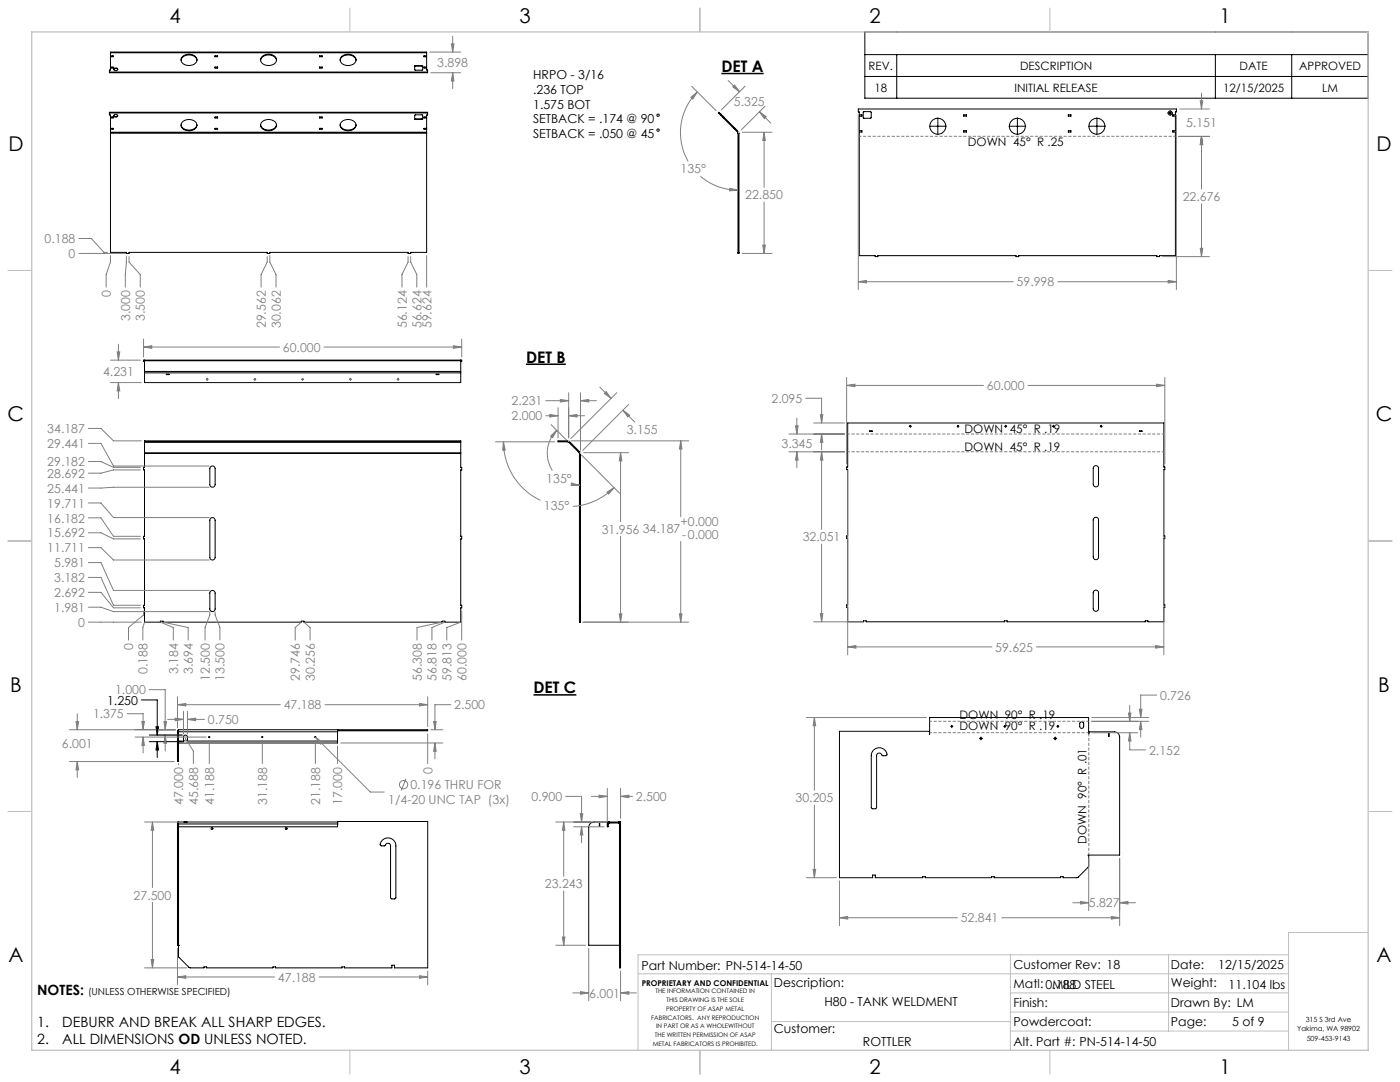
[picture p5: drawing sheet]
<svg xmlns="http://www.w3.org/2000/svg" width="559mm" height="432mm" viewBox="0 0 559 432" stroke-linecap="round" stroke-linejoin="round" font-family="sans-serif">
<g fill="none" stroke="#000" stroke-width=".4">
<path d="M345.2 12.7h200.9v26.5h-200.9zM43.7 28.8h127M44.1 21.1v-.3h126.2v.3M44.1 26.7h1.1v.4h-1.1v.8h-.4v1.1h127v-1.1h-.4v-.8h-1.1v-.4h1.1M44.1 21.1v1.4h1.1M44.1 22.3h1.1v.3h-1.1v4.4h1.1M44.1 21.1h126.2M45.4 27.8a.89 .89 0 0 1 1.6 0M45.6 27.2a.69 .69 0 0 1 1.1-.1 .69 .69 0 0 1-.1 1 .68 .68 0 0 1-.9 .1 .68 .68 0 0 1-.1-1zM72.3 24a3.4 3.4 0 0 1 3.1-2.1 3.4 3.4 0 0 1 3.2 2.1M73 22.5a3.5 3.5 0 0 1 5.6 1.4 3.5 3.5 0 0 1-5.9 1.2 1.77 1.77 0 0 1 .3-2.6zM85.8 22.3h1.1v.3h-1.1z"/>
<path d="M85.8 26.7h1.1v.4h-1.1zM85.8 27h1.1M85.8 22.5h1.1M104 24a3.4 3.4 0 0 1 3.2-2.1 3.4 3.4 0 0 1 3.1 2.1M104.7 22.5a3.5 3.5 0 0 1 5.6 1.4 3.5 3.5 0 0 1-5.8 1.2 1.77 1.77 0 0 1 .2-2.6zM127.5 22.3h1.1v.3h-1.1zM127.5 26.7h1.1v.4h-1.1zM127.5 27h1.1M127.5 22.5h1.1M135.8 24a3.4 3.4 0 0 1 3.1-2.1 3.4 3.4 0 0 1 3.2 2.1M136.5 22.5a3.5 3.5 0 0 1 5.6 1.4 3.5 3.5 0 0 1-5.9 1.2 1.77 1.77 0 0 1 .3-2.6zM165.8 26.1l-.3 .2 .2 1.7h2.9l.1-1.7-.2-.2"/>
<path d="M165.8 26.4l-.3 .2M165.8 26.1v.3M165.8 26.1h2.7M165.8 26.4h2.7M168.5 26.4l.2 .2M168.5 26.1v.3M170.3 22.3h-1.1v.3h1.1v4.4h-1.1M170.3 21.1v1.4h-1.1M345.2 21.8h200.9M345.2 30.5h200.9M357.9 21.8v17.4M485.1 21.8v17.4"/>
<path d="M515.6 21.8v17.4M43.7 45.1h127M44.1 52.8v.4M44.1 47.1h1.1v-.4h-1.1v-.8h-.4v-1.1h127v1.1h-.4v.8h-1.1v.4h1.1M44.1 53.2v47.5h6.3v.4h1.1v-.4h55.1v.4h1.1v-.4h55.2v.4h1v-.4h6.4v-47.5M44.1 51.2h1.1v.4h-1.1M44.1 52.8h126.2M44.1 51.3h1.1M44.1 53.2h126.2M45.2 46.8h-1.1v6M45.4 46.1a.93 .93 0 0 0 1.6 0M45.5 45.9a.69 .69 0 0 1 1.1-.3 .69 .69 0 0 1 0 1.1 .69 .69 0 0 1-.9 0 .69 .69 0 0 1-.2-.8z"/>
<path d="M72.3 49.8a3.4 3.4 0 0 0 3.1 2.1 3.4 3.4 0 0 0 3.2-2.1M72.7 48.8a3.6 3.6 0 0 1 5.9 1 3.3 3.3 0 0 1-5.1 1.9 1.84 1.84 0 0 1-.8-2.9zM85.8 46.7h1.1v.4h-1.1zM85.8 51.2h1.1v.4h-1.1zM85.8 46.8h1.1M85.8 51.3h1.1M104 49.8a3.4 3.4 0 0 0 3.2 2.1 3.4 3.4 0 0 0 3.1-2.1M104.5 48.8a3.6 3.6 0 0 1 5.8 1 3.3 3.3 0 0 1-5.1 1.9 1.84 1.84 0 0 1-.7-2.9zM127.5 46.7h1.1v.4h-1.1zM127.5 51.2h1.1v.4h-1.1zM127.5 46.8h1.1M127.5 51.3h1.1"/>
<path d="M135.8 49.8a3.4 3.4 0 0 0 3.1 2.1 3.4 3.4 0 0 0 3.2-2.1M136.2 48.8a3.6 3.6 0 0 1 5.9 1 3.3 3.3 0 0 1-5.1 1.9 1.84 1.84 0 0 1-.8-2.9zM165.5 47.2l.3 .2M165.8 47.7l-.3-.1 .2-1.8 3 .1v1.7l-.2 .1M165.8 47.7h2.7M165.8 47.4v.3M165.8 47.4h2.7M168.5 47.4v.3M168.7 47.2l-.2 .2M169.2 46.8h1.1v6M169.2 51.3h1.1M170.3 52.8v.4"/>
<path d="M170.3 51.2h-1.1v.4h1.1M287.5 45.9l.9 .8M287.8 45.6l-.8-.8-.3 .3 .8 .8M287.8 45.6l-.3 .3M287.8 45.6l.8 .8M288.4 46.7l.3 .4M288.6 46.4l-.2 .3M288.6 46.4l.4 .4M288.7 47.1l4.1 4.1M289 46.8l-.3 .3M289 46.8l4.1 4.1M292.8 51.2l.4 .4"/>
<path d="M293.1 50.9l-.3 .3M293.1 50.9l.4 .4M293.2 51.6l1.2 1.2M293.5 51.3l-.3 .3M293.5 51.3l1.2 1.2M294.4 52.8l.2 .4M294.6 53.2h.4M294.6 53.2v47.9h.4v-47.9M294.7 52.5l.3 .7M294.7 52.5l-.3 .3M342.6 43.5h126.9l-.3 2.3h-1.1v.6h1.1v5.8h-1.1v.5h1.1v49.3h-6.4v.4h-1v-.4h-55.2v.4h-1v-.4h-55.2v.4h-1.1v-.4h-6.3v-49.3h1v-.5h-1v-5.8h1v-.6h-1zM344.6 44.7h3.1v2.4l-3 .1z"/>
<path d="M370.9 50.4h3M374.1 50.4h.4M374.3 47v3M374.3 50.2v.4M374.3 50.8v3M374.8 50.4h2.9M384.7 45.8h1v.6h-1zM384.7 52.2h1v.5h-1zM402.7 50.4h3M405.9 50.4h.4M406.1 47v3M406.1 50.2v.4"/>
<path d="M406.1 50.8v3M406.5 50.4h3M426.4 45.8h1.1v.6h-1.1zM426.4 52.2h1.1v.5h-1.1zM434.4 50.4h3M437.6 50.4h.4M437.8 47v3M437.8 50.2v.4M437.8 50.8v3M438.3 50.4h2.9M466.1 45.1h.5M466.8 45.1h.5"/>
<path d="M467 44.1v.6M467 44.9v.4M467 45.5v.6M467.5 45.1h.6M294.6 100.7h.4M57.7 148.2v.6M57.7 143.7v.3M57.7 148.8v3.9h126.2v-3.9M57.7 144v4.2M57.7 144.1h-.4v-.4h127v.4h-.4M57.7 148.2h126.2M57.7 148.8h126.2"/>
<path d="M57.7 144h126.2M66.4 149.4l1.1 .1zM174.1 149.4l1.1 .1zM183.9 148.2v.6M183.9 143.7v.3M183.9 144v4.2M57.7 176.3v.1M57.7 176.3h126.2M57.7 176.3v-.4h126.2v.4M57.7 176.4v4.3M57.7 176.4h126.2M183.9 176.3v.1"/>
<path d="M183.9 176.4v4.3M226.7 176.3l.2 .1M226.7 175.9l.5 .2M226.7 175.9h-4v.4h4M226.7 175.9v.4M226.9 176.4l4.3 4.3M227.2 176.1l-.3 .3M227.2 176.1l4.3 4.3M338.3 168.8h126.2v17.6h.4v1h-.4v26.5h.4v1h-.4v26.5h.4v1.1h-.4v5.6h-6.3v-.3h-1.1v.3h-55.1v-.3h-1.1v.3h-55.1v-.3h-1.1v.3h-6.4v-5.6h-.4v-1.1h.4v-26.5h-.4v-1h.4v-26.5h-.4v-1h.4zM347.1 172l1 .1zM362.9 170.1h.8M363.3 169.7v.8"/>
<path d="M382 170.1h.8M382.4 169.7v.8M401 170.1h.8M401.4 169.7v.8M420.1 170.1h.8M420.5 169.7v.8M439.1 170.1h.8M439.5 169.7v.8M454.8 172l1 .1zM57.7 180.7v.3M57.7 181v5.5h-.4v1h.4v26.5h-.4v1.1h.4v26.4h-.4v1.1h.4v5.7h6.3v-.4h1.1v.4h55.2v-.4h1v.4h55.2v-.4h1.1v.4h6.3v-5.7h.4v-1.1h-.4v-26.4h.4v-1.1h-.4v-26.5h.4v-1h-.4v-5.5M57.7 180.7h126.2"/>
<path d="M57.7 181h126.2M84 186.3a1.06 1.06 0 0 1 1.2-.3 1.06 1.06 0 0 1 .7 1v6.4a1.06 1.06 0 0 1-1.1 1 1.06 1.06 0 0 1-1.1-1v-6.5zM183.9 180.7v.3M231.2 180.7l.1 .3M231.3 181h.4M231.3 181v67.3h.4v-67.3M231.3 187.5h.4M231.3 186.5h.4M231.5 180.4l.2 .6M231.5 180.4l-.3 .3M436.7 186.1a1.05 1.05 0 0 1 1.2-.2 1.05 1.05 0 0 1 .6 1v6.4a1.06 1.06 0 0 1-1.1 1 1.06 1.06 0 0 1-1-1v-6.4zM84 206.9a1.06 1.06 0 0 1 1.2-.3 1.06 1.06 0 0 1 .7 1v14.8a1.06 1.06 0 0 1-1.1 1.1 1.06 1.06 0 0 1-1.1-1.1v-14.9z"/>
<path d="M231.3 214h.4M231.3 215.1h.4M436.7 206.7a1.05 1.05 0 0 1 1.2-.2 1.05 1.05 0 0 1 .6 1v14.8a1.06 1.06 0 0 1-1.1 1 1.06 1.06 0 0 1-1-1v-14.8zM84.1 235.9a1.05 1.05 0 0 1 1.2-.2 1.05 1.05 0 0 1 .6 1v6.3a1.06 1.06 0 0 1-1.1 1.1 1.06 1.06 0 0 1-1.1-1.1v-6.5zM436.7 235.7a1.05 1.05 0 0 1 1.2-.1 1.05 1.05 0 0 1 .6 .9v6.4a1.06 1.06 0 0 1-1.1 1 1.06 1.06 0 0 1-1-1v-6.4zM231.3 242.6h.4M231.3 241.5h.4M56.4 279.3h6.4v14M59.6 296h13.1M59.6 293.3h13.1M62.3 290.1h1l-.5 3.2zM62.8 296l.5 3.3h-1z"/>
<path d="M62.8 296v6.3M70.8 291.7v10.1M70.8 291.7h.4M71.2 291.2v.1M71.2 291.7v10.1M71.2 291.2h99.5v.4h-35.9M71.3 291.2v.8h63.4M71.3 291.2l-.5 .5M71.3 291.6l-.1 .1M73.4 295.7l-.2-1.6a.79 .79 0 0 1 .8-.8 .79 .79 0 0 1 .8 .8l-.2 1.6M73.4 295.7l.5 .3 .7-.3M73.4 295.7h1.2"/>
<path d="M73.4 295.7h-2.1v.8h63.4v-.8M74.6 295.7h60.1M134.7 291.6h.1M134.7 292v3.7M134.8 291.6l-.1-.4v.8M348.8 299.3a2.98 2.98 0 0 1 3.3-.7 2.98 2.98 0 0 1 1.8 2.8h-1.8a1.1 1.1 0 0 0-1.2-.9 1.1 1.1 0 0 0-1 1.1v20.6l-.5 .6h-1.2l-.4-.5v-21.1zM371 291.9h-35.9v58.4h13.2v-1.1h1.1v1.1h18.9v-.4h1v.4h26.5v-.4h1v.4h26.5v-.4h1.1v.4h5.5l4.5-4.3 .2-4.7M371.1 293h.1M371.1 293v-6.7h63.4v6.5l.1-.7h10.2a2.1 2.1 0 0 1 2.1 2.1v47l-12.6 .1M379.5 289.9h.8M379.9 289.5v.8M390.9 294.7h.2"/>
<path d="M391.3 294.7h.5M391.5 294.1v.2M391.5 294.5v.4M391.5 295.1v.2M392 294.7h.1M400.6 289.9h.9M401.1 289.5v.8M420.6 294.7h.2M421 294.7h.4M421.2 294.1v.2M421.2 294.5v.4M421.2 295.1v.2"/>
<path d="M421.6 294.7h.1M421.8 289.9h.9M422.2 289.5v.8M431.2 288.3a.78 .78 0 0 1 .8-.2 .78 .78 0 0 1 .5 .7v1.1a.79 .79 0 0 1-.8 .8 .79 .79 0 0 1-.7-.8zM442.5 292.8l.2 1zM70.8 301.8v2.1h.4v-2.1M70.8 301.8h.4M70.8 330.2v47h.7l-.3 .1M71.2 328.8h.1M71.3 328.8l-.1-.8v2.2h-.4M71.3 328.8l-.1 52.7 .2 .5 4.1 4.1 5.9 .2v-.4h1.1v.4h26.4v-.4h1.1v.4h26.5v-.4h1v.4h18.9v-1.1h1.1v1.1h13.2v-58.5h-35.9l-.1 1.2M71.3 328.8h63.4"/>
<path d="M73.4 328h-2.6v2.2M73.4 328h1.2M74.6 328h60.1v.8M134.7 328.8v1.2h-63.4M152.4 335.5a3.2 3.2 0 0 1 3.6-.9 3.2 3.2 0 0 1 2 3v20.8l-.4 .3h-1.2l-.5-.5v-20.6a1.15 1.15 0 0 0-1.1-1.1 1.15 1.15 0 0 0-1.2 1l-1.3 .1a.87 .87 0 0 1-.7-.8 .87 .87 0 0 1 .5-.8zM239.2 328.8l.2 1zM242.4 328.8h.4M242.4 328.8v1.2h.4v-1.2M243.2 328.4v-.4l-.4 .2-.4 .6M243.2 328.4l-.4 .4M243.2 328.4h3.7M246.9 328.4l.4 .4"/>
<path d="M247.3 328.8h.1M247.3 328h-10.2a2.11 2.11 0 0 0-2.1 2.2v47h12.3M247.3 328.2l-.4-.2v.4M247.3 327.8h.4v58.5h-.4zM434.3 341.3h.1M71.2 377.2h.1M247.3 377.2h.1"/>
<circle cx="262.7" cy="46" r=".47"/>
<circle cx="262.7" cy="51.9" r=".47"/>
<circle cx="374.3" cy="50.4" r="3.2"/>
<circle cx="406.1" cy="50.4" r="3.2"/>
<circle cx="437.8" cy="50.4" r="3.2"/>
<circle cx="467.1" cy="45.1" r=".79"/>
<circle cx="82.7" cy="151.4" r=".21"/>
<circle cx="101.7" cy="151.4" r=".21"/>
<circle cx="120.8" cy="151.4" r=".21"/>
<circle cx="139.8" cy="151.4" r=".21"/>
<circle cx="158.9" cy="151.4" r=".21"/>
<circle cx="363.4" cy="170.1" r=".2"/>
<circle cx="382.4" cy="170.1" r=".2"/>
<circle cx="401.5" cy="170.1" r=".2"/>
<circle cx="420.5" cy="170.1" r=".2"/>
<circle cx="439.6" cy="170.1" r=".2"/>
<circle cx="83.5" cy="294.1" r=".21"/>
<circle cx="104.7" cy="294.1" r=".21"/>
<circle cx="125.9" cy="294.1" r=".21"/>
<circle cx="379.9" cy="289.9" r=".2"/>
<circle cx="391.5" cy="294.7" r=".36"/>
<circle cx="401.1" cy="289.9" r=".2"/>
<circle cx="421.2" cy="294.7" r=".36"/>
<circle cx="422.2" cy="289.9" r=".2"/>
<circle cx="84.6" cy="330.7" r=".37"/>
<circle cx="114.2" cy="330.7" r=".37"/>
</g>
<g fill="none" stroke="#808080" stroke-width=".4">
<path d="M180.2 17.5h1l-.5 3.3zM180.7 14.4v6.4M171.6 20.8h12.3M171.9 29h12M180.7 29l.5 3.3h-1zM180.7 29v6.4M275.8 38.8l2.5-2.1-1.8 2.8zM276.1 34.4l9.7 9.8M278.3 36.7a22.9 22.9 0 0 0-3.6 27.7M290.7 32.1l4.5 4.5M292.5 34.6l.7-.7 2 2.7zM297.4 34.4l-9.5 9.5"/>
<path d="M479.6 37.1v6.4M296.2 52.8h12M303.1 44.6l2.7 2-.7 .7zM303.1 44.6l4.5 4.5M305 52.8l.5 3.3h-1.1zM305 52.8v22M305.4 42.4l-9.5 9.5M342.6 45.9v69.7M469.5 45.9v69.7M470.4 54.4h12.3M470.8 43.5h11.9M479.1 40.2h1l-.5 3.3z"/>
<path d="M479.6 54.4l.5 3.3h-1zM479.6 54.4v21.1M279.6 70.3a22.5 22.5 0 0 0 15 5.6M291.3 75.1l3.3 .8-3.4 .3zM31.5 95.2h5l5 5.5h1.3M304.4 97.8h1.1l-.5 3.3zM305 80.6v20.5M479.1 99.1h1l-.5 3.3zM479.6 81.4v21M31.5 101.1h18.7M44.1 102v2.6l-1.7 5v5M50.4 102.4l-.4 12.2"/>
<path d="M51.5 102.4v2.2l4.5 5v5M106.6 102.4v2.2l-2.4 5v5M107.7 102v2.6l2.5 5v5M162.9 102.4v2.2l-2.5 5v5M163.9 102.4v2.2l2.5 5v5M170.3 102v12.6M296.2 101.1h12M342.6 112.4l3.3-.5v1zM342.6 112.4h61.8M422.2 112.4h47.3M464.1 102.4h18.6M466.3 111.9l3.2 .5-3.2 .5z"/>
<path d="M47.3 137.4v6.3M57.3 138.5l3.3-.5v1zM57.3 135.3v7.2M57.3 138.5h54.2M129.3 138.5h55M181 138l3.3 .5-3.3 .5zM184.3 135.3v7.2M44.1 143.7h11.9M44.1 152.7h12.3M46.8 140.4h1l-.5 3.3zM47.3 152.7l.5 3.3h-1zM47.3 152.7v6.3"/>
<path d="M217.8 159.9h9.2M223.7 159.4l3.3 .5-3.3 .5zM227 156.7v18M231.7 159.9l3.3-.5v1zM231.7 156.7v23M231.7 159.9h6.4M239.4 154.5l4.5 4.5M241.9 156.3l2 2.7-2.7-2zM246.2 156.7l-18.3 18.3M321.6 158.9h6.3v9.9M337.9 153.8l3.3-.5v1zM337.9 150.6v34.5"/>
<path d="M337.9 153.8h54.6M410.3 153.8h54.6M461.6 153.3l3.3 .5-3.3 .5zM464.9 150.6v34.5M35.3 171h5l5 4.9h11.1M35.3 177h5l5 9h38.2M197.8 176.3h23.7M200.9 176.3l.7 3.3h-.9zM200.9 176.3a25.8 25.8 0 0 0 14.8 23.4M217.8 165.9h4.9M219.4 165.4l3.3 .5-3.3 .5zM219.8 174l2.4-2.3-1.6 2.9z"/>
<path d="M220 169.5l6 6M222.2 171.7a12.8 12.8 0 0 0-1.7 16.1M222.7 162.7v12M227 165.9l3.3-.5v1zM227 165.9h6.3M227.9 175.9h47M248.6 163.7l2.7 2-.7 .7zM248.6 163.7l4.8 4.7M250.9 161.5l-18.3 18.2M271.7 175.9l.5 3.3h-1zM271.7 175.9v30.3M314.9 173.2h22.2"/>
<path d="M317.5 169.9h1.1l-.5 3.3zM318.1 166.9v6.3M324.8 168.8h12.3M327.4 165.5h1l-.5 3.3zM327.9 173.2l.5 3.3h-1zM327.9 173.2v6.4M35.3 184.2h5l5 2.3h10.7M56 187.5h-10.7l-5 1.3h-5M83.5 194.5h-38.2l-10 .3M228.1 192.8l3.2 .9h-3.3zM229.6 193.5l1.7 .2M232.1 181.6l15.2 15.2"/>
<path d="M233 180.7h17.9M242.3 196.4l2.8-1.8-2.1 2.6zM245.1 194.6a25.6 25.6 0 0 1-16.5 7.5M247.7 180.7l.5 3.2h-1zM247.7 180.7v27.5M314.9 180.3h22.2M318.1 180.3l.5 3.3h-1.1zM318.1 180.3v6.4M327.9 180.3l.5 3.3h-1zM327.9 180.3v31M338.3 187.6v73.7M464.5 187.6v73.7"/>
<path d="M35.3 218.5h5l5 5h38.2M35.3 200.7h5l5 5.9h38.2M35.3 212.6h5l5 2.5h10.7M35.3 206.7h5l5 7.3h10.7M247.7 214.1v34.2M271.7 216.1v32.2M327.9 217.2v30.9M35.3 236.4h5l5 6.2h10.7M35.3 230.4h5l5 11.1h10.7M35.3 224.5h5l5 11.1h38.2M35.3 248.3h21.1M35.3 242.3h5l5 1.8h38.2"/>
<path d="M57.3 243.8v1.6l-6 5v5M57.7 248.3l-.7 2.1v5M64 248.3l5.2 2.1v5M65.1 248.3l10 2.1v5M83.7 244.3v1.1l-1.9 5v5M85.9 244.3v1.1l1.9 5v5M120.3 248.3l-2.5 2.1v5M121.3 248.3l2.5 2.1v5M176.5 248.3l-10.1 2.1v5M177.6 248.3l-5.2 2.1v5M183.9 248.3l-5.6 2.1v5M184.3 243.8v11.6"/>
<path d="M232.6 248.3h42.3M247.2 245h1l-.5 3.3zM271.2 245h1l-.5 3.3zM324.8 248.1h19.7M327.4 244.9h1l-.5 3.2zM338.3 258.2l3.3-.6v1.1zM338.3 258.2h57.6M413.7 258.2h50.8M461.3 257.6l3.2 .6-3.2 .5zM59.6 275.2h6.3v16M70.8 278.1v12.3M170.7 278.1v11.8"/>
<path d="M461.6 277.4h-6.3v8.9M27.7 291.2h42.3M30.3 287.9h1.1l-.6 3.3zM30.8 284.9v6.3M50.8 284.8h6.3v6.4M53.9 294.1h28.4M56.6 287.9h1l-.5 3.3zM57.1 294.1l.5 3.4h-1zM57.1 294.1v6.4M62.8 293.3h9.9M65.4 287.9h1.1l-.6 3.3zM65.9 293.3l.6 3.4h-1.1z"/>
<path d="M65.9 293.3v6.4M66.9 287.1h6.3M69.9 286.6l3.3 .5-3.3 .5zM70.8 281.2l3.4-.5v1zM70.8 281.2h41.1M73.2 283.9v9M74 295.4v-.7l3.2 5.1v4.9M74.8 287.1l3.3-.5v1zM74.8 283.9v9M74.8 287.1h6.8M83.5 295.4v9.3M104.7 295.4v9.3"/>
<path d="M125.9 295.4v9.3M126 294.3l2.7 2-.7 .7zM126 294.3l21.8 21.8h5.6M129.7 281.2h41M134.7 297.8v6.9M136 296.5h40.8M167.4 280.7l3.3 .5-3.3 .5zM170.7 292.9v11.8M172 291.2h4.8M173.1 287.9h1l-.5 3.3zM173.6 296.5l.5 3.3h-1zM173.6 296.5v6.4"/>
<path d="M180 281.2h-6.4v10M321.9 286.3h47.9M325 286.3l.6 3.3h-1zM325 286.3v29M435.8 286.3h22.7M435.8 287.9h22.7M435.8 292.4h18.3M450.4 284.6h1l-.5 3.3zM450.9 292.4l.5 3.3h-1zM450.9 292.4v6.9h6.4M450.9 281.5v6.4M454.8 283h1l-.5 3.3z"/>
<path d="M455.3 287.9l.5 3.3h-1zM455.3 287.9v6.3M27.7 303.9h41.9M30.8 303.9l.6 3.3h-1.1zM30.8 303.9v6.4M71.2 304.7v.5M162 310.8l-1.8 4.7M225.8 317.8h6.3v10.2M236 317.8h6.4M239.1 317.3l3.3 .5-3.3 .5zM242.4 314.6v13M247.7 317.8l3.3-.5v1z"/>
<path d="M247.7 314.6v12M247.7 317.8h4.7M57.7 328h15.6M60.9 328l.4 3.3h-1zM60.9 328v26.2M221.8 328h20.1M225 328l.5 3.3h-1zM225 328v21.7M229 330h12.1M231.6 324.7h1l-.5 3.3zM232.1 330l.5 3.2h-1zM232.1 330v6.3"/>
<path d="M325 321.2v29.1M225 355.6v21.6M321.9 350.3h11.9M324.6 347h1l-.6 3.3zM335.1 351.5v17.9M431.3 359.8l3.3 .5-3.3 .5zM434.6 342.5v20.9M446.9 342.5v26.9M60.9 360.1v26.2M70.8 378.5v14.6M221.8 377.2h11.9M224.5 373.9h1l-.5 3.3z"/>
<path d="M235 378.5v20.9M335.1 366.3l3.2-.5v1zM335.1 366.3h47M399.9 366.3h47M428.2 360.3h6.4M443.6 365.8l3.3 .5-3.3 .5zM446.9 360.3l3.3-.5v1zM446.9 360.3h6.3M57.7 386.3h17M60.3 382.9h1l-.4 3.4zM70.8 389.9l3.4-.5v1zM70.8 389.9h38.8"/>
<path d="M127.4 389.9h43.3M167.4 389.4l3.3 .5-3.3 .5zM170.7 387.5v5.6M228.6 396.2h6.4M231.7 395.7l3.3 .5-3.3 .6zM247.7 396.2l3.3-.5v1.1zM247.7 387.5v11.9M247.7 396.2h6.3"/>
<circle cx="161.1" cy="313.1" r="1.65"/>
</g>
<path d="M287.9 29.3h16.9M210 145.4h15.8M212.9 277.3h17.2" fill="none" stroke="#000" stroke-width=".6"/>
<g fill="none" stroke="#c0c0c0" stroke-width=".4">
<path d="M139.7 3.2v9.5M279.4 3.2v9.5M419.1 3.2v9.5M294.8 52.6l.3 .4M295 52.5v.6M3.1 107.9h9.6M546.1 107.9h9.5M226.8 175.9h.4M226.8 175.7l.3 .4M231.5 180.5l.4 .3M231.7 180.4v.5M3.1 215.9h9.6"/>
<path d="M546.1 215.9h9.5M73.5 296h1M73.7 295.6l.7 .7M74 295.5v1M74.4 295.6l-.7 .7M3.1 323.8h9.6M546.1 323.8h9.5M546.1 372.1h-31.8v47M254.7 388.6h259.6M307.9 388.6v30.5M403.3 381v38.1M403.3 396.2h111"/>
<path d="M466.4 381v30.5M514.3 381h-259.6v38.1M139.7 419.1v9.6M279.4 419.1v9.6M307.9 407.7h95.4M403.3 403.9h111M403.3 411.5h111M419.1 419.1v9.6"/>
</g>
<path d="M469.2 54.4h-126.2M464.6 173.2h-126.2M464.6 180.3h-126.2" fill="none" stroke="#808080" stroke-width=".4" stroke-dasharray="1.3 .6" stroke-dashoffset=".4" stroke-linecap="butt"/>
<path d="M371.1 292.4h63.4M434.5 287.9h-63.4" fill="none" stroke="#808080" stroke-width=".4" stroke-dasharray="1.3 .6" stroke-dashoffset=".3" stroke-linecap="butt"/>
<path d="M434.6 292.8v48.4" fill="none" stroke="#808080" stroke-width=".4" stroke-dasharray="1.3 .6" stroke-dashoffset=".2" stroke-linecap="butt"/>
<path d="M82.3 151.4h.8M82.7 151v.8M101.3 151.4h.9M101.7 151v.8M120.4 151.4h.8M120.8 151v.8M139.4 151.4h.9M139.8 151v.8M158.5 151.4h.8M158.9 151v.8" fill="none" stroke="#808000" stroke-width=".4"/>
<path d="M12.7 12.7h533.4v406.4h-533.4z" fill="none" stroke="#c0c0c0" stroke-width=".5"/>
<path d="M275.8 38.8l2.5-2.1-1.8 2.8zM291.3 75.1l3.3 .8-3.4 .3zM479.6 54.4l.5 3.3h-1zM479.1 99.1h1l-.5 3.3zM479.6 54.4l.5 3.3h-1zM479.1 40.2h1l-.5 3.3zM466.3 111.9l3.2 .5-3.2 .5zM342.6 112.4l3.3-.5v1zM271.7 175.9l.5 3.3h-1zM271.2 245h1l-.5 3.3zM219.8 174l2.4-2.3-1.6 2.9zM228.1 192.8l3.2 .9h-3.3zM200.9 176.3l.7 3.3h-.9zM242.3 196.4l2.8-1.8-2.1 2.6zM57.3 138.5l3.3-.5v1zM181 138l3.3 .5-3.3 .5zM46.8 140.4h1l-.5 3.3zM47.3 152.7l.5 3.3h-1zM461.6 153.3l3.3 .5-3.3 .5zM337.9 153.8l3.3-.5v1zM327.9 173.2l.5 3.3h-1zM327.4 165.5h1l-.5 3.3zM317.5 169.9h1.1l-.5 3.3zM318.1 180.3l.5 3.3h-1.1zM327.9 180.3l.5 3.3h-1zM327.4 244.9h1l-.5 3.2zM338.3 258.2l3.3-.6v1.1zM461.3 257.6l3.2 .6-3.2 .5zM225 328l.5 3.3h-1zM224.5 373.9h1l-.5 3.3zM231.7 395.7l3.3 .5-3.3 .6zM247.7 396.2l3.3-.5v1.1zM232.1 330l.5 3.2h-1zM231.6 324.7h1l-.5 3.3zM239.1 317.3l3.3 .5-3.3 .5zM247.7 317.8l3.3-.5v1zM30.8 303.9l.6 3.3h-1.1zM30.3 287.9h1.1l-.6 3.3zM70.8 281.2l3.4-.5v1zM167.4 280.7l3.3 .5-3.3 .5zM173.1 287.9h1l-.5 3.3zM173.6 296.5l.5 3.3h-1zM56.6 287.9h1l-.5 3.3zM57.1 294.1l.5 3.4h-1zM69.9 286.6l3.3 .5-3.3 .5zM74.8 287.1l3.3-.5v1zM65.9 293.3l.6 3.4h-1.1zM65.4 287.9h1.1l-.6 3.3zM126 294.3l2 2.7 .7-.7zM443.6 365.8l3.3 .5-3.3 .5zM335.1 366.3l3.2-.5v1zM324.6 347h1l-.6 3.3zM325 286.3l.6 3.3h-1zM431.3 359.8l3.3 .5-3.3 .5zM446.9 360.3l3.3-.5v1zM455.3 287.9l.5 3.3h-1zM454.8 283h1l-.5 3.3zM450.9 292.4l.5 3.3h-1zM450.4 284.6h1l-.5 3.3z" fill="#808080"/>
<path d="M62.8 296l.5 3.3h-1zM62.3 290.1h1l-.5 3.2z" fill="#000"/>
<path d="M303.1 44.6l2.7 2-.7 .7zM292.5 34.6l.7-.7 2 2.7zM305 52.8l.5 3.3h-1.1zM304.4 97.8h1.1l-.5 3.3zM180.7 29l.5 3.3h-1zM180.2 17.5h1l-.5 3.3zM227 165.9l3.3-.5v1zM219.4 165.4l3.3 .5-3.3 .5zM241.9 156.3l2 2.7-2.7-2zM248.6 163.7l2.7 2-.7 .7zM247.7 180.7l.5 3.2h-1zM247.2 245h1l-.5 3.3zM223.7 159.4l3.3 .5-3.3 .5zM231.7 159.9l3.3-.5v1zM60.3 382.9h1l-.4 3.4zM60.9 328l.4 3.3h-1zM167.4 389.4l3.3 .5-3.3 .5zM70.8 389.9l3.4-.5v1z" fill="#808080"/>
<g font-size="8.1">
<text x="67.6" y="9.3">4</text>
<text x="207.3" y="9.3">3</text>
<text x="347" y="9.3">2</text>
<text x="486.7" y="9.3">1</text>
<text x="3.3" y="60.1">D</text>
<text x="549.4" y="60.1">D</text>
<text x="3" y="168">C</text>
<text x="549.1" y="168">C</text>
<text x="4" y="276">B</text>
<text x="550.1" y="276">B</text>
<text x="3.3" y="383.9">A</text>
<text x="549.4" y="383.9">A</text>
<text x="67.6" y="428.4">4</text>
<text x="207.3" y="428.4">3</text>
<text x="347" y="428.4">2</text>
<text x="486.7" y="428.4">1</text>
</g>
<g font-size="6.3">
<text x="287.9" y="28.7">DET A</text>
<text x="210" y="144.7">DET B</text>
<text x="212.9" y="276.6">DET C</text>
</g>
<g font-size="5.6">
<text x="14.8" y="397.3">NOTES:</text>
<text x="14.8" y="409.9">1.</text>
<text x="24.8" y="409.9">DEBURR AND BREAK ALL SHARP EDGES.</text>
<text x="14.8" y="416.5">2.</text>
<text x="24.8" y="416.5">ALL DIMENSIONS OD UNLESS NOTED.</text>
</g>
<g font-size="4.9" fill="#808080">
<text x="174.5" y="26.8">3.898</text>
<text x="293" y="42.4">5.325</text>
<text x="473.4" y="50.8">5.151</text>
<text x="271.6" y="69.2">135°</text>
<text x="297.5" y="79.5">22.850</text>
<text x="472.1" y="80.3">22.676</text>
<text x="17.8" y="97">0.188</text>
<text x="27.4" y="103">0</text>
<text x="44.3" y="118.7" transform="rotate(-90 44.3 118.7)">0</text>
<text x="405.8" y="114.3">59.998</text>
<text x="51.9" y="128.2" transform="rotate(-90 51.9 128.2)">3.000</text>
<text x="57.9" y="128.2" transform="rotate(-90 57.9 128.2)">3.500</text>
<text x="106.1" y="131" transform="rotate(-90 106.1 131)">29.562</text>
<text x="112" y="131" transform="rotate(-90 112 131)">30.062</text>
<text x="162.3" y="131" transform="rotate(-90 162.3 131)">56.124</text>
<text x="168.3" y="131" transform="rotate(-90 168.3 131)">56.624</text>
<text x="172.2" y="131" transform="rotate(-90 172.2 131)">59.624</text>
<text x="112.9" y="140.3">60.000</text>
<text x="41.1" y="150.1">4.231</text>
<text x="393.9" y="155.7">60.000</text>
<text x="204.2" y="161.8">2.231</text>
<text x="307.9" y="160.8">2.095</text>
<text x="204.2" y="167.8">2.000</text>
<text x="18.9" y="172.9">34.187</text>
<text x="250.2" y="173.2">3.155</text>
<text x="18.9" y="178.8">29.441</text>
<text x="311.9" y="178.9">3.345</text>
<text x="18.9" y="190.7">28.692</text>
<text x="18.9" y="186">29.182</text>
<text x="18.9" y="196.6">25.441</text>
<text x="218.1" y="192.6">135°</text>
<text x="18.9" y="202.6">19.711</text>
<text x="217.1" y="203.6">135°</text>
<text x="18.9" y="208.5">16.182</text>
<text x="18.9" y="214.5">15.692</text>
<text x="240.2" y="213">31.956 34.187</text>
<text x="271.6" y="210">+0.000</text>
<text x="272.3" y="215">-0.000</text>
<text x="18.9" y="220.4">11.711</text>
<text x="320.4" y="216.1">32.051</text>
<text x="21.6" y="226.4">5.981</text>
<text x="21.6" y="232.3">3.182</text>
<text x="21.6" y="238.2">2.692</text>
<text x="21.6" y="244.2">1.981</text>
<text x="31.2" y="250.1">0</text>
<text x="53.2" y="259.5" transform="rotate(-90 53.2 259.5)">0</text>
<text x="397.3" y="260">59.625</text>
<text x="58.9" y="269.1" transform="rotate(-90 58.9 269.1)">0.188</text>
<text x="71.1" y="269.1" transform="rotate(-90 71.1 269.1)">3.184</text>
<text x="77" y="269.1" transform="rotate(-90 77 269.1)">3.694</text>
<text x="83.7" y="271.8" transform="rotate(-90 83.7 271.8)">12.500</text>
<text x="89.7" y="271.8" transform="rotate(-90 89.7 271.8)">13.500</text>
<text x="119.7" y="271.8" transform="rotate(-90 119.7 271.8)">29.746</text>
<text x="125.6" y="271.8" transform="rotate(-90 125.6 271.8)">30.256</text>
<text x="168.3" y="271.8" transform="rotate(-90 168.3 271.8)">56.308</text>
<text x="174.3" y="271.8" transform="rotate(-90 174.3 271.8)">56.818</text>
<text x="180.2" y="271.8" transform="rotate(-90 180.2 271.8)">59.813</text>
<text x="186.2" y="271.8" transform="rotate(-90 186.2 271.8)">60.000</text>
<text x="45.9" y="277.1">1.000</text>
<text x="463" y="279.3">0.726</text>
<text x="37.1" y="286.7">1.375</text>
<text x="113.3" y="283.1">47.188</text>
<text x="181.3" y="283.1">2.500</text>
<text x="83" y="289">0.750</text>
<text x="24.7" y="298.6">6.001</text>
<text x="458.7" y="301.1">2.152</text>
<text x="172.6" y="308.8" transform="rotate(-90 172.6 308.8)">0</text>
<text x="163.8" y="315">0.196 THRU FOR</text>
<text x="73.1" y="321.1" transform="rotate(-90 73.1 321.1)">47.000</text>
<text x="79.1" y="321.1" transform="rotate(-90 79.1 321.1)">45.688</text>
<text x="85.4" y="321.1" transform="rotate(-90 85.4 321.1)">41.188</text>
<text x="106.6" y="321.1" transform="rotate(-90 106.6 321.1)">31.188</text>
<text x="127.8" y="321.1" transform="rotate(-90 127.8 321.1)">21.188</text>
<text x="136.6" y="321.1" transform="rotate(-90 136.6 321.1)">17.000</text>
<text x="155" y="320.9">1/4-20 UNC TAP (3x)</text>
<text x="212.1" y="319.7">0.900</text>
<text x="253.8" y="319.7">2.500</text>
<text x="317.6" y="320.2">30.205</text>
<text x="53.3" y="359">27.500</text>
<text x="217.5" y="354.5">23.243</text>
<text x="434.6" y="362.1">5.827</text>
<text x="383.5" y="368.1">52.841</text>
<text x="111" y="391.7">47.188</text>
<text x="235.2" y="398.1">6.001</text>
</g>
<g font-size="4.9">
<text x="212.8" y="31.4">HRPO - 3/16</text>
<text x="212.8" y="37.4">.236 TOP</text>
<text x="212.8" y="43.3">1.575 BOT</text>
<text x="212.8" y="49.3">SETBACK = .174 @ 90</text>
<text x="212.8" y="55.2">SETBACK = .050 @ 45</text>
<text x="42.8" y="281.2">1.250</text>
<text x="256.1" y="386.9">Part Number: PN-514-14-50</text>
<text x="404.6" y="386.8">Customer Rev: 18</text>
<text x="467.4" y="386.7">Date:</text>
<text x="486.2" y="386.7">12/15/2025</text>
<text x="308.9" y="393.8">Description:</text>
<text x="404.6" y="394.3">Matl:0.188</text>
<text x="420" y="394.5">MILD STEEL</text>
<text x="467.4" y="394">Weight:</text>
<text x="490.4" y="394.5">11.104 lbs</text>
<text x="329.1" y="401.4">H80 - TANK WELDMENT</text>
<text x="404.6" y="401.9">Finish:</text>
<text x="467.4" y="401.7">Drawn By: LM</text>
<text x="308.9" y="412.4">Customer:</text>
<text x="404.6" y="409.6">Powdercoat:</text>
<text x="467.4" y="409.4">Page:</text>
<text x="491.8" y="409.6">5 of 9</text>
<text x="344.4" y="417.4">ROTTLER</text>
<text x="404.6" y="417.4">Alt. Part #: PN-514-14-50</text>
</g>
<g font-size="4.7">
<text x="386.3" y="58.3">DOWN 45° R .25</text>
<text x="385" y="172.7">DOWN 45° R .19</text>
<text x="385" y="179.9">DOWN 45° R .19</text>
<text x="383" y="286.8">DOWN 90° R .19</text>
<text x="383" y="291.4">DOWN 90° R .19</text>
<text x="433.6" y="336.8" transform="rotate(-90 433.6 336.8)">DOWN 90° R .01</text>
</g>
<g font-size="4.6">
<text x="346.7" y="27.9">REV.</text>
<text x="407.1" y="27.9">DESCRIPTION</text>
<text x="494.8" y="27.9">DATE</text>
<text x="518.5" y="27.9">APPROVED</text>
<text x="349" y="36.6">18</text>
<text x="404.9" y="36.6">INITIAL RELEASE</text>
<text x="488.2" y="36.6">12/15/2025</text>
<text x="527.7" y="36.6">LM</text>
</g>
<text font-size="3.9" x="35.1" y="397.3">(UNLESS OTHERWISE SPECIFIED)</text>
<text font-size="3.2" x="256.1" y="393.4">PROPRIETARY AND CONFIDENTIAL</text>
<g font-size="2.8">
<text x="521.2" y="407.7">315 S 3rd Ave</text>
<text x="517.8" y="411.5">Yakima, WA 98902</text>
<text x="521.6" y="415.3">509-453-9143</text>
</g>
<g font-size="2.5">
<text x="261.6" y="396.5">THE INFORMATION CONTAINED IN</text>
<text x="266" y="399.9">THIS DRAWING IS THE SOLE</text>
<text x="260" y="406.9">FABRICATORS. ANY REPRODUCTION</text>
<text x="265.9" y="403.4">PROPERTY OF ASAP METAL</text>
<text x="261.4" y="413.8">THE WRITTEN PERMISSION OF ASAP</text>
<text x="261.8" y="410.4">IN PART OR AS A WHOLEWITHOUT</text>
<text x="260.5" y="417.3">METAL FABRICATORS IS PROHIBITED.</text>
</g>
</svg>
